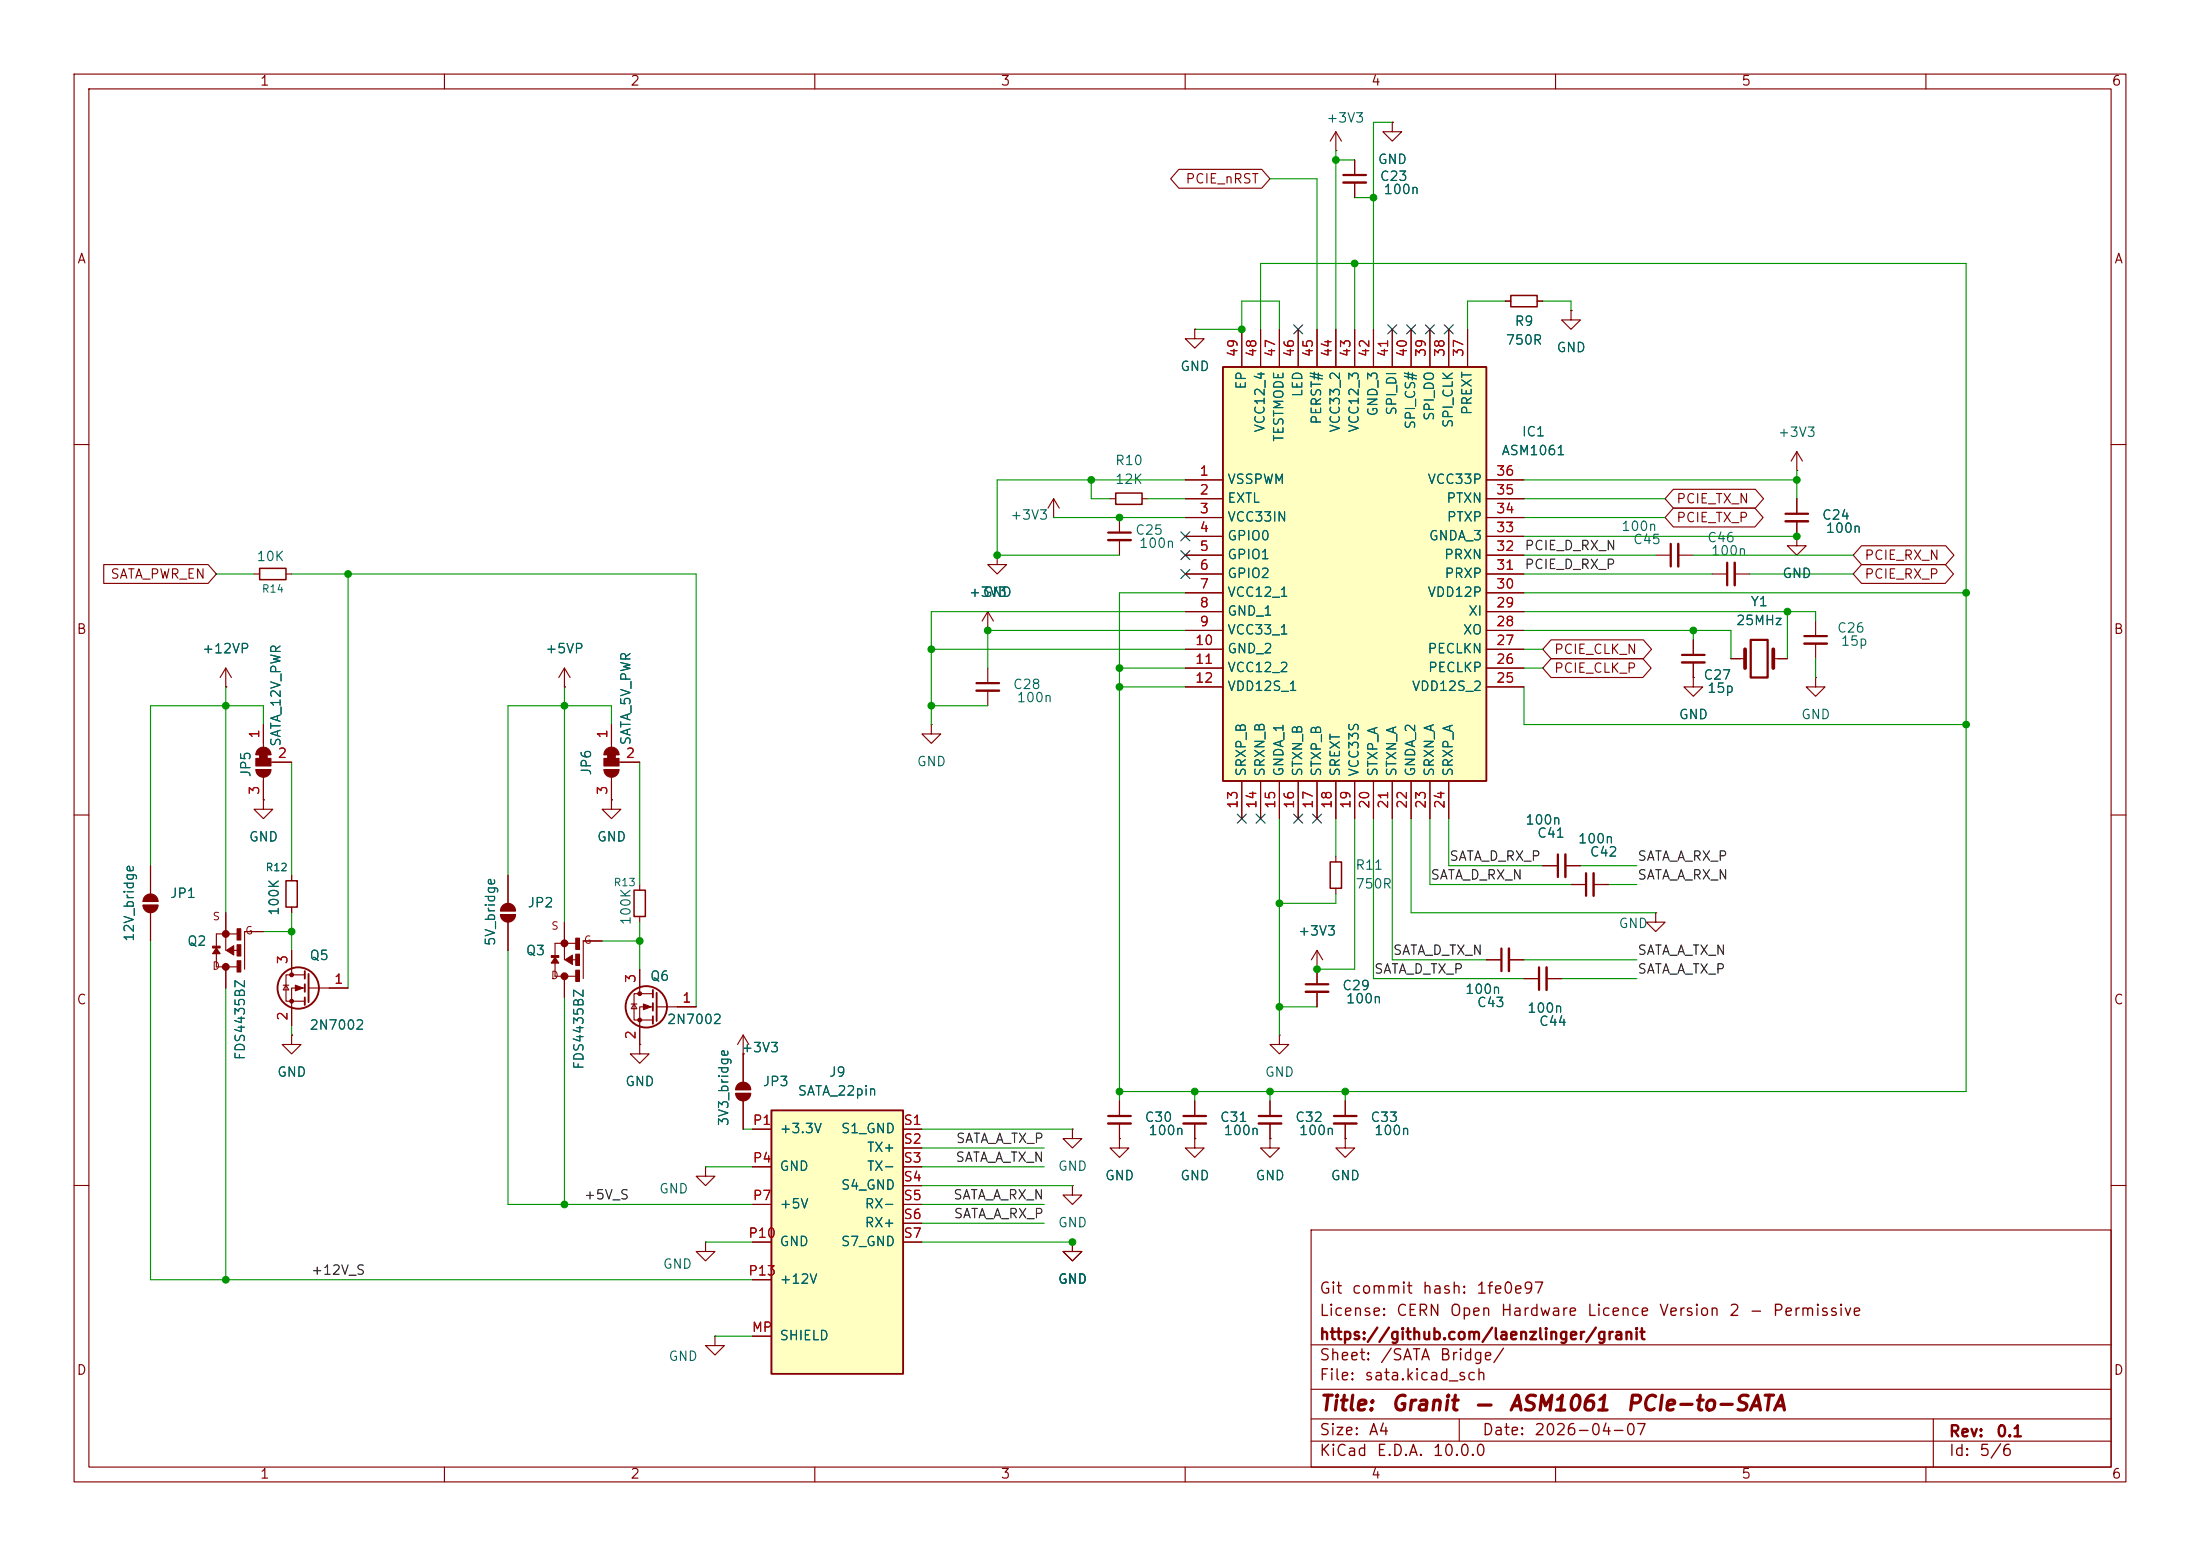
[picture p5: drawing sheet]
<svg xmlns="http://www.w3.org/2000/svg" width="297mm" height="210mm" viewBox="0 0 297 210" stroke-linecap="round" stroke-linejoin="round" font-family="sans-serif">
<g fill="none" stroke="#840000" stroke-width=".15">
<path d="M10 10h277v190h-277zM12 12h273v186h-273zM60 10v2M110 10v2M160 10v2M210 10v2M260 10v2M10 60h2M34.3 77.5h.8M38.6 77.5h.8M242.6 72.4v1.3h1.2l-1.2 1.2-1.3-1.2h1.3M242.6 72.4h.1"/>
<path d="M242.6 67.3v2M242.6 70.4v2M285 60h2M30.5 92.7h.1M30.5 90.2l-.8 1.2M30.5 90.2l.7 1.2M30.5 90.2v2.5M35.6 97.8v3M76.2 92.7h.1M76.2 90.2l-.8 1.2M76.2 90.2l.8 1.2M76.2 90.2v2.5"/>
<path d="M82.5 97.8v3M228.6 91.4v1.3h1.3l-1.3 1.3-1.3-1.3h1.3M228.6 91.4h.1M233.7 88.9h1.9M239.4 88.9h1.9M245.1 91.4v1.3h1.3l-1.3 1.3-1.3-1.3h1.3M245.1 91.4h.1M245.1 83.8v2.1M245.1 86.9v2M10 110h2M20.3 116.8v3.9M34.5 101.9h2.1"/>
<path d="M34.5 103.9h2.1M35.6 108v1.2h1.2l-1.2 1.3-1.3-1.3h1.3M35.6 108h.1M35.6 104.9v3.1M36.6 102.9h2.8M39.4 118.1v.8M68.6 118.1v3.8M81.5 101.9h2.1M81.5 103.9h2.1M82.5 108v1.2h1.3l-1.3 1.3-1.2-1.3h1.2M82.5 108h.1M82.5 104.9v3.1"/>
<path d="M83.6 102.9h2.8M86.4 119.4v.7M285 110h2M19.3 122.2h2M19.3 121.7h2M20.3 123.2v3.8M39.4 122.4v.8M67.6 123.4h2M67.6 122.9h2M68.6 124.5v3.8M86.4 123.7v.8M10 160h2"/>
<path d="M177 166h108v32h-108zM285 160h2M60 198v2M110 198v2M160 198v2M177 194.5h108M177 191.5h108M177 187.5h108M177 181.5h108M197 191.5v3M210 198v2M260 198v2"/>
<path d="M261 191.5v6.5"/>
</g>
<path d="M235.6 87.6v2.6M239.4 87.6v2.6" fill="none" stroke="#840000" stroke-width=".51"/>
<path d="M241 69.3h3.1M236.3 86.4h2.3v5h-2.3zM243.6 85.9h3" fill="none" stroke="#840000" stroke-width=".3"/>
<path d="M241 70.4h3.1M243.6 86.9h3" fill="none" stroke="#840000" stroke-width=".33"/>
<path d="M35.1 76.7h3.5v1.5h-3.5zM38.6 118.9h1.5v3.5h-1.5zM85.6 120.1h1.5v3.6h-1.5z" fill="none" stroke="#840000" stroke-width=".2"/>
<g fill="#840000" stroke="#840000" stroke-width=".15">
<path d="M67.6 123.4h2a1.02 1.02 0 0 1-1 1.1 1.02 1.02 0 0 1-1-1.1z"/>
<path d="M67.9 122.2a1.02 1.02 0 0 1 1.1-.2 1.02 1.02 0 0 1 .6 .9h-2l.1-.4z"/>
<path d="M82 101.9h1.1v.5h-1.1z"/>
<path d="M81.8 101.1a1.02 1.02 0 0 1 1.1-.2 1.02 1.02 0 0 1 .7 1h-2.1l.1-.5z"/>
<path d="M81.5 102.4h2.1v1h-2.1z"/>
<path d="M81.5 103.9h2.1a1.02 1.02 0 0 1-1.1 1 1.02 1.02 0 0 1-1-1z"/>
<path d="M35.1 101.9h1v.5h-1z"/>
<path d="M34.8 101.1a1.02 1.02 0 0 1 1.1-.2 1.02 1.02 0 0 1 .7 1h-2.1l.1-.5z"/>
<path d="M34.5 102.4h2.1v1h-2.1z"/>
<path d="M34.5 103.9h2.1a1.02 1.02 0 0 1-1 1 1.02 1.02 0 0 1-1.1-1z"/>
<path d="M19.3 122.2h2a1.02 1.02 0 0 1-1 1 1.02 1.02 0 0 1-1-1z"/>
<path d="M19.6 121a1.02 1.02 0 0 1 1.1-.3 1.02 1.02 0 0 1 .6 1h-2l.1-.5z"/>
</g>
<path d="M104.1 149.9h17.8v35.5h-17.8z" fill="#ffffc2"/>
<g fill="none" stroke="#840000" stroke-width=".25">
<path d="M41.1 131.1v1M41.1 132.8v1.1M41.1 134.6v1M41.7 131.4v3.9M104.1 149.9h17.8v35.5h-17.8z"/>
<circle cx="40.3" cy="133.3" r="2.79"/>
</g>
<g fill="none" stroke="#840000" stroke-width=".15">
<path d="M161.3 44.5v1.2h1.3l-1.3 1.3-1.3-1.3h1.3M161.3 44.5h.1M203.2 40.6h.8M207.5 40.6h.8M212.1 41.9v1.3h1.3l-1.3 1.3-1.3-1.3h1.3M212.1 41.9h.1M149.9 67.3h.7M151.1 69.9v2M151.1 72.9v2M154.2 67.3h.7M125.7 97.8v1.3h1.3l-1.3 1.2-1.2-1.2h1.2M125.7 97.8h.1"/>
<path d="M38.2 133h.8M38.6 133l.4 .6h-.8zM39.4 139.7v1.3h1.2l-1.2 1.2-1.3-1.2h1.3M39.4 139.7h.1M39.4 128.3v3.3M41.1 131.6h-2.5v3.5h2.5M41.1 133.4h-1.7v5M41.7 133.4h5.3M100.3 139.7v6.4M100.3 139.7l-.7 1.3M100.3 139.7l.8 1.3M172.7 139.7v1.3h1.3l-1.3 1.2-1.3-1.2h1.3"/>
<path d="M172.7 139.7h.1M223.5 123.2v1.3h1.3l-1.3 1.2-1.3-1.2h1.3M223.5 123.2h.1M99.3 147.6h2M99.3 147.1h2M100.3 142.2h.1M100.3 148.6v3.8M101.6 152.4h2.5M101.6 157.5h2.5M121.9 152.4h2.6M121.9 157.5h2.6M121.9 154.9h2.6"/>
<path d="M101.6 162.6h2.5M101.6 167.6h2.5M101.6 172.7h2.5M121.9 162.6h2.6M121.9 167.6h2.6M121.9 160h2.6M121.9 165.1h2.6M144.8 167.6v1.3h1.2l-1.2 1.3-1.3-1.3h1.3M144.8 167.6h.1M144.8 160v1.3h1.2l-1.2 1.3-1.3-1.3h1.3M144.8 160h.1M96.5 180.3v1.3h1.3l-1.3 1.3-1.3-1.3h1.3"/>
<path d="M96.5 180.3h.1M101.6 180.3h2.5"/>
</g>
<g fill="#840000" stroke="#840000" stroke-width=".15">
<path d="M99.3 147.6h2a1.02 1.02 0 0 1-1 1 1.02 1.02 0 0 1-1-1z"/>
<path d="M99.6 146.4a1.02 1.02 0 0 1 1.1-.3 1.02 1.02 0 0 1 .6 1h-2l.1-.5z"/>
<path d="M39.9 133l1 .4-1 .3z"/>
<circle cx="39.4" cy="131.6" r=".25"/>
<circle cx="39.4" cy="135.1" r=".25"/>
</g>
<path d="M204 39.9h3.5v1.5h-3.5zM150.6 66.5h3.6v1.6h-3.6z" fill="none" stroke="#840000" stroke-width=".2"/>
<path d="M149.6 71.9h3.1" fill="none" stroke="#840000" stroke-width=".3"/>
<path d="M149.6 72.9h3.1" fill="none" stroke="#840000" stroke-width=".33"/>
<path d="M165.1 49.5h35.6v55.9h-35.6z" fill="#ffffc2"/>
<g fill="none" stroke="#840000" stroke-width=".25">
<path d="M165.1 49.5h35.6v55.9h-35.6zM88.1 133.6v1M88.1 135.4v1M88.1 137.2v1M88.6 134v3.8"/>
<circle cx="87.2" cy="135.9" r="2.79"/>
</g>
<g fill="none" stroke="#840000" stroke-width=".15">
<path d="M180.3 17.8v2.5M180.3 17.8l-.7 1.3M180.3 17.8l.8 1.3M188 16.5v1.3h1.2l-1.2 1.3-1.3-1.3h1.3M188 16.5h.1M159.1 22.9h11.2l1.1 1.2-1.1 1.3h-11.2l-1.1-1.3zM180.3 20.3h.1M182.9 21.6v2M182.9 24.6v2.1M161.3 44.5h.1M167.6 44.5v5M170.2 44.5v5"/>
<path d="M172.7 44.5v5M175.3 44.5v5M177.8 44.5v5M180.3 44.5v5M182.9 44.5v5M185.4 44.5v5M188 44.5v5M190.5 44.5v5M193 44.5v5M195.6 44.5v5M198.1 44.5v5M203.2 40.6h.8"/>
<path d="M207.5 40.6h.8M212.1 41.9h.1M14 76.2h14.1l1.1 1.3-1.1 1.2h-14.1zM134.6 74.9v1.3h1.3l-1.3 1.3-1.3-1.3h1.3M134.6 74.9h.1M142.2 69.9h.1M142.2 67.3l-.7 1.3M142.2 67.3l.8 1.3M142.2 67.3v2.6M160 64.8h5.1M160 67.3h5.1M160 69.9h5.1"/>
<path d="M160 72.4h5.1M160 74.9h5.1M160 77.5h5.1M200.7 64.8h5M200.7 67.3h5M200.7 69.9h5M200.7 72.4h5M200.7 74.9h5M200.7 77.5h5M223.5 74.9h2.1M225.9 68.6h11l1.1 1.3-1.1 1.2h-11l-1.1-1.2zM225.9 66h11.1l1.1 1.3-1.1 1.3h-11.1l-1.1-1.3z"/>
<path d="M226.6 74.9h2M231.1 77.5h2.1M234.2 77.5h2M242.6 63.5h.1M242.6 72.4h.1M242.6 61l-.8 1.2M242.6 61l.7 1.2M242.6 61v2.5M242.6 67.3v2M242.6 70.4v2M251.3 73.7h11.4l1.1 1.2-1.1 1.3h-11.4l-1.1-1.3zM251.3 76.2h11.3l1.1 1.3-1.1 1.2h-11.3l-1.1-1.2z"/>
<path d="M30.5 92.7h.1M35.6 97.8v2.5M76.2 92.7h.1M82.5 97.8v2.5M133.3 85.1h.1M133.3 82.6v2.5M133.3 90.2v2M133.3 93.2v2.1M133.3 82.6l-.7 1.2M133.3 82.6l.8 1.2M160 80h5.1M160 82.6h5.1"/>
<path d="M160 85.1h5.1M160 87.6h5.1M160 90.2h5.1M160 92.7h5.1M200.7 80h5M200.7 82.6h5M200.7 85.1h5M200.7 87.6h5M200.7 90.2h5M200.7 92.7h5M209.4 86.4h12.5l1.1 1.2-1.1 1.3h-12.5l-1.1-1.3zM209.4 88.9h12.4l1.1 1.3-1.1 1.2h-12.4l-1.1-1.2z"/>
<path d="M228.6 91.4h.1M228.6 86.4v2M228.6 89.4v2M233.7 88.9h1.2M240 88.9h1.3M20.3 116.8v3.9M35.6 108h.1M35.6 105.4v2.6M36.8 102.9h2.6M39.4 118.1v.8M68.6 118.1v3.8M82.5 108h.1"/>
<path d="M82.5 105.4v2.6M83.8 102.9h2.6M167.6 105.4v5.1M170.2 105.4v5.1M172.7 105.4v5.1M175.3 105.4v5.1M177.8 105.4v5.1M180.3 105.4v5.1M180.3 115.6v.7M180.3 119.9v.8M182.9 105.4v5.1M185.4 105.4v5.1"/>
<path d="M188 105.4v5.1M190.5 105.4v5.1M193 105.4v5.1M195.6 105.4v5.1M208.3 116.8h2M211.3 116.8h2.1M212.1 119.4h2M215.1 119.4h2.1M20.3 123.2v3.8M30.5 123.2v5.1M30.5 130.5v2.9M31.6 128.3h.8"/>
<path d="M32.4 126h-3.2v4.5h2.9M35.6 125.7h-2.6v5.1M39.4 139.7h.1M39.4 122.4v.8M39.4 128.3v2.5M39.4 135.9v2.5M44.4 133.4h2.6M68.6 124.5v3.8M76.2 124.5v5M76.2 131.8v2.8M77.3 129.5h.8M78.1 127.3h-3.2v4.5h2.9"/>
<path d="M81.3 127h-2.6v5.1M85.2 135.5h.8M85.6 135.5l.4 .6h-.8zM86.4 130.8v3.3M88.1 134.1h-2.5v3.6h2.5M88.1 135.9h-1.7v5.1M88.6 135.9h5.4M177.8 130.8h.1M177.8 128.3v4.5M177.8 133.9v2M177.8 128.3l-.8 1.2M177.8 128.3l.8 1.2"/>
<path d="M200.7 129.5h2M203.7 129.5h2M205.7 132.1h2.1M208.8 132.1h2M86.4 141v1.2h1.2l-1.2 1.3-1.3-1.3h1.3M86.4 141h.1M95.2 157.5v1.3h1.3l-1.3 1.2-1.2-1.2h1.2M95.2 157.5h.1M100.3 142.2h.1M100.3 142.2v3.9M100.3 148.6v3.8M101.6 152.4h2.5"/>
<path d="M101.6 157.5h2.5M121.9 152.4h2.6M121.9 157.5h2.6M121.9 154.9h2.6M144.8 152.4v1.3h1.2l-1.2 1.2-1.3-1.2h1.3M144.8 152.4h.1M151.1 153.7v1.2h1.3l-1.3 1.3-1.2-1.3h1.2M151.1 153.7h.1M151.1 148.6v2M151.1 151.6v2.1M161.3 153.7v1.2h1.3l-1.3 1.3-1.3-1.3h1.3M161.3 153.7h.1"/>
<path d="M161.3 148.6v2M161.3 151.6v2.1M171.4 153.7v1.2h1.3l-1.3 1.3-1.2-1.3h1.2M171.4 153.7h.1M171.4 148.6v2M171.4 151.6v2.1M181.6 153.7v1.2h1.3l-1.3 1.3-1.3-1.3h1.3M181.6 153.7h.1M181.6 148.6v2M181.6 151.6v2.1M95.2 167.6v1.3h1.3l-1.3 1.3-1.2-1.3h1.2M95.2 167.6h.1"/>
<path d="M101.6 162.6h2.5M101.6 167.6h2.5M101.6 172.7h2.5M121.9 162.6h2.6M121.9 167.6h2.6M121.9 160h2.6M121.9 165.1h2.6M144.8 167.6h.1M101.6 180.3h2.5"/>
</g>
<g fill="none" stroke="#840000" stroke-width=".3">
<path d="M181.4 23.6h3M225.6 73.4v3.1M233.2 75.9v3.1M131.8 92.2h3.1M227.1 88.4h3M210.3 115.3v3.1M214.1 117.9v3M176.3 132.8h3M202.7 128v3.1M207.8 130.6v3M149.6 150.6h3.1M159.8 150.6h3"/>
<path d="M169.9 150.6h3.1M180.1 150.6h3"/>
</g>
<g fill="none" stroke="#840000" stroke-width=".33">
<path d="M181.4 24.6h3M226.6 73.4v3.1M234.2 75.9v3.1M131.8 93.2h3.1M227.1 89.4h3M211.3 115.3v3.1M215.1 117.9v3M176.3 133.9h3M203.7 128v3.1M208.8 130.6v3M149.6 151.6h3.1M159.8 151.6h3"/>
<path d="M169.9 151.6h3.1M180.1 151.6h3"/>
</g>
<path d="M179.6 116.3h1.5v3.6h-1.5z" fill="none" stroke="#840000" stroke-width=".2"/>
<g fill="#840000" stroke="#840000" stroke-width=".14">
<path d="M32 127.5h.5v1.5h-.5z"/>
<path d="M32 125.3h.5v1.6h-.5z"/>
<path d="M32 129.7h.5v1.5h-.5z"/>
<path d="M30.5 128.3l1.1-.7v1.3z"/>
<path d="M28.7 127.7h1v.3h-1z"/>
<path d="M77.7 128.8h.5v1.5h-.5z"/>
<path d="M77.7 126.6h.5v1.5h-.5z"/>
<path d="M77.7 130.9h.5v1.6h-.5z"/>
<path d="M76.3 129.5l1-.6v1.3z"/>
<path d="M74.4 129h1v.2h-1z"/>
</g>
<g fill="#840000" stroke="#840000" stroke-width=".41">
<circle cx="30.5" cy="130.5" r=".33"/>
<circle cx="30.5" cy="126" r=".33"/>
<circle cx="76.2" cy="131.8" r=".33"/>
<circle cx="76.2" cy="127.3" r=".33"/>
</g>
<g fill="#840000" stroke="#840000" stroke-width=".15">
<path d="M29.2 128l.5 .7h-1z"/>
<path d="M74.9 129.2l.5 .8h-1z"/>
<path d="M86.9 135.5l1 .4-1 .4z"/>
<circle cx="86.4" cy="134.1" r=".25"/>
<circle cx="86.4" cy="137.7" r=".25"/>
</g>
<g fill="none" stroke="#009600" stroke-width=".15">
<path d="M188 16.5h-2.6v28M171.4 24.1h6.4v20.4M180.3 21.6h2.6M180.3 20.3v24.2M182.9 26.7h2.5M182.9 35.6v8.9M161.3 44.5h6.3v-3.9h5.1v3.9M170.2 44.5v-8.9h95.2v111.7h-114.3M203.2 40.6h-5.1v3.9M208.3 40.6h3.8v1.3M29.2 77.5h5.1M39.4 77.5h54.6v58.4"/>
<path d="M47 77.5v55.9M142.2 69.9h17.8M147.3 64.8v2.5h2.6M154.9 67.3h5.1M160 64.8h-25.4v10.1h16.5M205.7 69.9h19.1M205.7 64.8h36.9M205.7 67.3h19.1M205.7 77.5h25.4M205.7 74.9h17.8M205.7 72.4h36.9M228.6 74.9h21.6"/>
<path d="M236.2 77.5h14M242.6 63.5v3.8M30.5 92.7v30.5M35.6 97.8v-2.5h-15.3v21.5M76.2 92.7v31.8M82.5 97.8v-2.5h-13.9v22.8M125.7 87.6h34.3M125.7 95.3h7.6M151.1 90.2h8.9M151.1 92.7h8.9M160 82.6h-34.3v15.2M160 85.1h-26.7v5.1"/>
<path d="M160 80h-8.9v68.6M205.7 82.6h39.4v1.2M205.7 87.6h2.6M205.7 85.1h28v3.8M205.7 80h59.7M205.7 92.7v5.1h59.7M205.7 90.2h2.6M228.6 85.1v1.3M241.3 82.6v6.3M245.1 88.9v2.5M39.4 102.9v15.2M86.4 102.9v16.5"/>
<path d="M172.7 110.5v29.2M180.3 110.5v5.1M182.9 110.5v20.3h-5.1M185.4 110.5v21.6h20.3M188 110.5v19h12.7M190.5 110.5v12.7h33M193 110.5v8.9h19.1M195.6 110.5v6.3h12.7M213.4 116.8h7.6M217.2 119.4h3.8M20.3 127v45.7h81.3M30.5 133.4v39.3"/>
<path d="M35.6 125.7h3.8M39.4 123.2v5.1M39.4 138.4v1.3M68.6 128.3v34.3h33M76.2 134.6v28M81.3 127h5.1M86.4 124.5v6.3M172.7 135.9h5.1M180.3 120.7v1.2h-7.6M205.7 129.5h15.3M210.8 132.1h10.2M95.2 157.5h6.4"/>
<path d="M100.3 152.4h1.3M124.5 152.4h20.3M124.5 157.5h16.5M124.5 154.9h16.5M161.3 147.3v1.3M171.4 147.3v1.3M181.6 147.3v1.3M95.2 167.6h6.4M124.5 160h20.3M124.5 162.6h16.5M124.5 167.6h20.3M124.5 165.1h16.5"/>
<path d="M96.5 180.3h5.1"/>
</g>
<g fill="none" stroke="#000084" stroke-width=".15">
<path d="M174.7 43.8l1.2 1.3M175.9 43.8l-1.2 1.3M187.4 43.8l1.2 1.3M188.6 43.8l-1.2 1.3M189.9 43.8l1.2 1.3M191.1 43.8l-1.2 1.3M192.4 43.8l1.2 1.3M193.6 43.8l-1.2 1.3M195 43.8l1.2 1.3M196.2 43.8l-1.2 1.3M159.4 74.3l1.2 1.2M159.4 71.8l1.2 1.2"/>
<path d="M159.4 76.9l1.2 1.2M160.6 74.3l-1.2 1.2M160.6 71.8l-1.2 1.2M160.6 76.9l-1.2 1.2M167 109.9l1.2 1.2M168.2 109.9l-1.2 1.2M169.6 109.9l1.2 1.2M170.8 109.9l-1.2 1.2M174.7 109.9l1.2 1.2M175.9 109.9l-1.2 1.2M177.2 109.9l1.2 1.2M178.4 109.9l-1.2 1.2"/>
</g>
<g fill="#009600" stroke="#009600" stroke-width=".14">
<circle cx="125.7" cy="87.6" r=".46"/>
<circle cx="177.8" cy="130.8" r=".46"/>
<circle cx="172.7" cy="121.9" r=".46"/>
<circle cx="147.3" cy="64.8" r=".46"/>
<circle cx="134.6" cy="74.9" r=".46"/>
<circle cx="151.1" cy="69.9" r=".46"/>
<circle cx="133.3" cy="85.1" r=".46"/>
<circle cx="181.6" cy="147.3" r=".46"/>
<circle cx="171.4" cy="147.3" r=".46"/>
<circle cx="151.1" cy="147.3" r=".46"/>
<circle cx="30.5" cy="172.7" r=".46"/>
<circle cx="76.2" cy="95.3" r=".46"/>
<circle cx="76.2" cy="162.6" r=".46"/>
<circle cx="39.4" cy="125.7" r=".46"/>
<circle cx="151.1" cy="92.7" r=".46"/>
<circle cx="125.7" cy="95.3" r=".46"/>
<circle cx="86.4" cy="127" r=".46"/>
<circle cx="161.3" cy="147.3" r=".46"/>
<circle cx="144.8" cy="167.6" r=".46"/>
<circle cx="47" cy="77.5" r=".46"/>
<circle cx="30.5" cy="95.3" r=".46"/>
<circle cx="242.6" cy="72.4" r=".46"/>
<circle cx="242.6" cy="64.8" r=".46"/>
<circle cx="172.7" cy="135.9" r=".46"/>
<circle cx="241.3" cy="82.6" r=".46"/>
<circle cx="265.4" cy="97.8" r=".46"/>
<circle cx="265.4" cy="80" r=".46"/>
<circle cx="185.4" cy="26.7" r=".46"/>
<circle cx="182.9" cy="35.6" r=".46"/>
<circle cx="180.3" cy="21.6" r=".46"/>
<circle cx="167.6" cy="44.5" r=".46"/>
<circle cx="151.1" cy="90.2" r=".46"/>
<circle cx="228.6" cy="85.1" r=".46"/>
</g>
<g font-size="2" fill="#840000">
<text x="178" y="190.9">Title:</text>
<text x="187.7" y="190.9">Granit</text>
<text x="198.9" y="190.9">—</text>
<text x="203.5" y="190.9">ASM1061</text>
<text x="219.4" y="190.9">PCIe-to-SATA</text>
</g>
<g font-size="1.5" fill="#840000">
<text x="178" y="178">License:</text>
<text x="178" y="175">Git</text>
<text x="182.4" y="175">commit</text>
<text x="188.4" y="178">CERN</text>
<text x="191.9" y="175">hash:</text>
<text x="195.6" y="178">Open</text>
<text x="199.2" y="175">1fe0e97</text>
<text x="202.5" y="178">Hardware</text>
<text x="214.1" y="178">Licence</text>
<text x="223.9" y="178">Version</text>
<text x="233.3" y="178">2</text>
<text x="236" y="178">-</text>
<text x="239.2" y="178">Permissive</text>
<text x="178" y="184">Sheet:</text>
<text x="178" y="181.2">https://github.com/laenzlinger/granit</text>
<text x="186.2" y="184">/SATA</text>
<text x="194.2" y="184">Bridge/</text>
<text x="178" y="186.7">File:</text>
<text x="184.1" y="186.7">sata.kicad_sch</text>
<text x="178" y="196.9">KiCad</text>
<text x="178" y="194.1">Size:</text>
<text x="184.7" y="194.1">A4</text>
<text x="185.7" y="196.9">E.D.A.</text>
<text x="193.3" y="196.9">10.0.0</text>
<text x="200" y="194.1">Date:</text>
<text x="207" y="194.1">2026-04-07</text>
<text x="263" y="194.3">Rev:</text>
<text x="263" y="196.9">Id:</text>
<text x="267.1" y="196.9">5/6</text>
<text x="269.4" y="194.3">0.1</text>
</g>
<g font-size="1.3" fill="#840000">
<text x="35" y="11.9">1</text>
<text x="85" y="11.9">2</text>
<text x="135" y="11.9">3</text>
<text x="185" y="11.9">4</text>
<text x="235" y="11.9">5</text>
<text x="285" y="11.9">6</text>
<text x="160" y="25.1">PCIE_nRST</text>
<text x="10.3" y="35.9">A</text>
<text x="285.3" y="35.9">A</text>
<text x="226.2" y="70.8">PCIE_TX_P</text>
<text x="226.2" y="68.3">PCIE_TX_N</text>
<text x="251.6" y="75.9">PCIE_RX_N</text>
<text x="14.8" y="78.4">SATA_PWR_EN</text>
<text x="251.6" y="78.4">PCIE_RX_P</text>
<text x="10.3" y="85.9">B</text>
<text x="209.7" y="88.6">PCIE_CLK_N</text>
<text x="285.3" y="85.9">B</text>
<text x="209.7" y="91.1">PCIE_CLK_P</text>
<text x="10.3" y="135.9">C</text>
<text x="285.3" y="135.9">C</text>
<text x="10.3" y="185.9">D</text>
<text x="285.3" y="185.9">D</text>
<text x="35" y="199.9">1</text>
<text x="85" y="199.9">2</text>
<text x="135" y="199.9">3</text>
<text x="185" y="199.9">4</text>
<text x="235" y="199.9">5</text>
<text x="285" y="199.9">6</text>
</g>
<g font-size="1.3" fill="#006464">
<text x="179" y="16.9">+3V3</text>
<text x="185.9" y="22.5">GND</text>
<text x="186.2" y="24.7">C23</text>
<text x="186.7" y="26.5">100n</text>
<text x="203.2" y="46.8">750R</text>
<text x="204.4" y="44.3">R9</text>
<text x="210.1" y="47.9">GND</text>
<text x="159.3" y="50.4">GND</text>
<text x="168.5" y="52.7" transform="rotate(-90 168.5 52.7)">EP</text>
<text x="176.1" y="53.7" transform="rotate(-90 176.1 53.7)">LED</text>
<text x="171" y="58.5" transform="rotate(-90 171 58.5)">VCC12_4</text>
<text x="173.6" y="59.7" transform="rotate(-90 173.6 59.7)">TESTMODE</text>
<text x="178.7" y="57.4" transform="rotate(-90 178.7 57.4)">PERST#</text>
<text x="181.2" y="58.5" transform="rotate(-90 181.2 58.5)">VCC33_2</text>
<text x="183.7" y="58.5" transform="rotate(-90 183.7 58.5)">VCC12_3</text>
<text x="186.3" y="56.3" transform="rotate(-90 186.3 56.3)">GND_3</text>
<text x="188.8" y="56.2" transform="rotate(-90 188.8 56.2)">SPI_DI</text>
<text x="191.4" y="58" transform="rotate(-90 191.4 58)">SPI_CS#</text>
<text x="193.9" y="56.9" transform="rotate(-90 193.9 56.9)">SPI_DO</text>
<text x="196.4" y="57.9" transform="rotate(-90 196.4 57.9)">SPI_CLK</text>
<text x="199" y="56.1" transform="rotate(-90 199 56.1)">PREXT</text>
<text x="205.4" y="59.2">IC1</text>
<text x="239.9" y="59.3">+3V3</text>
<text x="150.5" y="63.1">R10</text>
<text x="150.5" y="65.6">12K</text>
<text x="165.6" y="65.6">VSSPWM</text>
<text x="192.6" y="65.6">VCC33P</text>
<text x="202.6" y="61.8">ASM1061</text>
<text x="136.3" y="70.5">+3V3</text>
<text x="165.6" y="68.2">EXTL</text>
<text x="165.6" y="70.7">VCC33IN</text>
<text x="195.2" y="68.2">PTXN</text>
<text x="195.2" y="70.7">PTXP</text>
<text x="218.8" y="72">100n</text>
<text x="245.9" y="70.5">C24</text>
<text x="34.6" y="76">10K</text>
<text x="153.2" y="72.5">C25</text>
<text x="153.7" y="74.3">100n</text>
<text x="165.6" y="73.3">GPIO0</text>
<text x="165.6" y="75.8">GPIO1</text>
<text x="192.8" y="73.3">GNDA_3</text>
<text x="194.9" y="75.8">PRXN</text>
<text x="220.4" y="73.8">C45</text>
<text x="230.4" y="73.5">C46</text>
<text x="230.9" y="75.3">100n</text>
<text x="246.4" y="72.2">100n</text>
<text x="130.7" y="80.9">+3V3</text>
<text x="132.6" y="80.9">GND</text>
<text x="165.6" y="78.3">GPIO2</text>
<text x="165.6" y="80.9">VCC12_1</text>
<text x="165.6" y="83.4">GND_1</text>
<text x="192.6" y="80.9">VDD12P</text>
<text x="194.9" y="78.3">PRXP</text>
<text x="198.1" y="83.4">XI</text>
<text x="236.2" y="82.1">Y1</text>
<text x="240.5" y="78.3">GND</text>
<text x="27.2" y="88.5">+12VP</text>
<text x="73.5" y="88.5">+5VP</text>
<text x="165.6" y="86">VCC33_1</text>
<text x="165.6" y="88.5">GND_2</text>
<text x="192.6" y="88.5">PECLKN</text>
<text x="197.4" y="86">XO</text>
<text x="234.3" y="84.7">25MHz</text>
<text x="247.9" y="85.7">C26</text>
<text x="248.4" y="87.5">15p</text>
<text x="136.7" y="93.3">C28</text>
<text x="137.2" y="95.1">100n</text>
<text x="165.6" y="91">VCC12_2</text>
<text x="165.6" y="93.6">VDD12S_1</text>
<text x="190.5" y="93.6">VDD12S_2</text>
<text x="192.7" y="91">PECLKP</text>
<text x="229.9" y="92">C27</text>
<text x="230.4" y="93.8">15p</text>
<text x="38.2" y="100.9" transform="rotate(-90 38.2 100.9)">SATA_12V_PWR</text>
<text x="85.4" y="100.7" transform="rotate(-90 85.4 100.7)">SATA_5V_PWR</text>
<text x="226.6" y="97.4">GND</text>
<text x="243.1" y="97.4">GND</text>
<text x="34.1" y="105" transform="rotate(-90 34.1 105)">JP5</text>
<text x="80.1" y="104.8" transform="rotate(-90 80.1 104.8)">JP6</text>
<text x="123.7" y="103.7">GND</text>
<text x="168.5" y="104.9" transform="rotate(-90 168.5 104.9)">SRXP_B</text>
<text x="171" y="104.9" transform="rotate(-90 171 104.9)">SRXN_B</text>
<text x="173.6" y="104.9" transform="rotate(-90 173.6 104.9)">GNDA_1</text>
<text x="176.1" y="104.9" transform="rotate(-90 176.1 104.9)">STXN_B</text>
<text x="178.7" y="104.9" transform="rotate(-90 178.7 104.9)">STXP_B</text>
<text x="181.2" y="104.9" transform="rotate(-90 181.2 104.9)">SREXT</text>
<text x="183.7" y="104.9" transform="rotate(-90 183.7 104.9)">VCC33S</text>
<text x="186.3" y="104.9" transform="rotate(-90 186.3 104.9)">STXP_A</text>
<text x="188.8" y="104.9" transform="rotate(-90 188.8 104.9)">STXN_A</text>
<text x="191.4" y="104.9" transform="rotate(-90 191.4 104.9)">GNDA_2</text>
<text x="193.9" y="104.9" transform="rotate(-90 193.9 104.9)">SRXN_A</text>
<text x="196.4" y="104.9" transform="rotate(-90 196.4 104.9)">SRXP_A</text>
<text x="33.5" y="113.9">GND</text>
<text x="80.5" y="113.9">GND</text>
<text x="205.8" y="111.6">100n</text>
<text x="207.4" y="113.4">C41</text>
<text x="182.9" y="117.7">R11</text>
<text x="212.9" y="114.1">100n</text>
<text x="214.5" y="115.9">C42</text>
<text x="22.9" y="121.5">JP1</text>
<text x="37.9" y="123.7" transform="rotate(-90 37.9 123.7)">100K</text>
<text x="71.1" y="122.8">JP2</text>
<text x="85.4" y="125" transform="rotate(-90 85.4 125)">100K</text>
<text x="182.9" y="120.2">750R</text>
<text x="218.4" y="125.6">GND</text>
<text x="18.4" y="127.2" transform="rotate(-90 18.4 127.2)">12V_bridge</text>
<text x="25.2" y="128">Q2</text>
<text x="41.7" y="129.9">Q5</text>
<text x="67.2" y="127.8" transform="rotate(-90 67.2 127.8)">5V_bridge</text>
<text x="70.9" y="129.2">Q3</text>
<text x="175.2" y="126.6">+3V3</text>
<text x="87.7" y="132.7">Q6</text>
<text x="181.1" y="134">C29</text>
<text x="181.6" y="135.7">100n</text>
<text x="197.7" y="134.5">100n</text>
<text x="199.3" y="136.2">C43</text>
<text x="206.1" y="137">100n</text>
<text x="33.4" y="143.2" transform="rotate(-90 33.4 143.2)">FDS4435BZ</text>
<text x="41.7" y="139.3">2N7002</text>
<text x="89.9" y="138.5">2N7002</text>
<text x="100" y="142.3">+3V3</text>
<text x="207.7" y="138.8">C44</text>
<text x="37.3" y="145.6">GND</text>
<text x="79.1" y="144.4" transform="rotate(-90 79.1 144.4)">FDS4435BZ</text>
<text x="84.3" y="146.9">GND</text>
<text x="102.9" y="146.9">JP3</text>
<text x="107.6" y="148.2">SATA_22pin</text>
<text x="111.8" y="145.6">J9</text>
<text x="170.7" y="145.6">GND</text>
<text x="98.7" y="152.1" transform="rotate(-90 98.7 152.1)">3V3_bridge</text>
<text x="105.2" y="153.3">+3.3V</text>
<text x="113.4" y="153.3">S1_GND</text>
<text x="117" y="155.8">TX+</text>
<text x="154.4" y="151.7">C30</text>
<text x="154.9" y="153.5">100n</text>
<text x="164.6" y="151.7">C31</text>
<text x="165.1" y="153.5">100n</text>
<text x="174.8" y="151.7">C32</text>
<text x="175.3" y="153.5">100n</text>
<text x="184.9" y="151.7">C33</text>
<text x="185.4" y="153.5">100n</text>
<text x="88.9" y="161.4">GND</text>
<text x="105.2" y="158.3">GND</text>
<text x="113.4" y="160.9">S4_GND</text>
<text x="117" y="158.3">TX-</text>
<text x="142.7" y="158.3">GND</text>
<text x="149.1" y="159.6">GND</text>
<text x="159.3" y="159.6">GND</text>
<text x="169.4" y="159.6">GND</text>
<text x="179.6" y="159.6">GND</text>
<text x="105.2" y="163.4">+5V</text>
<text x="116.6" y="163.4">RX-</text>
<text x="116.6" y="166">RX+</text>
<text x="142.7" y="166">GND</text>
<text x="89.4" y="171.6">GND</text>
<text x="105.2" y="168.5">GND</text>
<text x="105.2" y="173.6">+12V</text>
<text x="113.4" y="168.5">S7_GND</text>
<text x="142.7" y="173.6">GND</text>
<text x="90.2" y="184">GND</text>
<text x="105.2" y="181.2">SHIELD</text>
</g>
<g font-size="1.3" fill="#a90000">
<text x="167.4" y="48.3" transform="rotate(-90 167.4 48.3)">49</text>
<text x="169.9" y="48.3" transform="rotate(-90 169.9 48.3)">48</text>
<text x="172.5" y="48.3" transform="rotate(-90 172.5 48.3)">47</text>
<text x="175" y="48.3" transform="rotate(-90 175 48.3)">46</text>
<text x="177.5" y="48.3" transform="rotate(-90 177.5 48.3)">45</text>
<text x="180.1" y="48.3" transform="rotate(-90 180.1 48.3)">44</text>
<text x="182.6" y="48.3" transform="rotate(-90 182.6 48.3)">43</text>
<text x="185.2" y="48.3" transform="rotate(-90 185.2 48.3)">42</text>
<text x="187.7" y="48.3" transform="rotate(-90 187.7 48.3)">41</text>
<text x="190.2" y="48.3" transform="rotate(-90 190.2 48.3)">40</text>
<text x="192.8" y="48.3" transform="rotate(-90 192.8 48.3)">39</text>
<text x="195.3" y="48.3" transform="rotate(-90 195.3 48.3)">38</text>
<text x="197.9" y="48.3" transform="rotate(-90 197.9 48.3)">37</text>
<text x="161.9" y="64.5">1</text>
<text x="201.9" y="64.5">36</text>
<text x="161.9" y="67.1">2</text>
<text x="161.9" y="69.6">3</text>
<text x="201.9" y="69.6">34</text>
<text x="201.9" y="67.1">35</text>
<text x="161.9" y="72.1">4</text>
<text x="161.9" y="74.7">5</text>
<text x="161.9" y="77.2">6</text>
<text x="201.9" y="77.2">31</text>
<text x="201.9" y="74.7">32</text>
<text x="201.9" y="72.1">33</text>
<text x="161.9" y="79.8">7</text>
<text x="161.9" y="82.3">8</text>
<text x="201.9" y="82.3">29</text>
<text x="201.9" y="79.8">30</text>
<text x="161.2" y="87.4">10</text>
<text x="161.2" y="89.9">11</text>
<text x="161.9" y="84.8">9</text>
<text x="201.9" y="89.9">26</text>
<text x="201.9" y="87.4">27</text>
<text x="201.9" y="84.8">28</text>
<text x="161.2" y="92.5">12</text>
<text x="201.9" y="92.5">25</text>
<text x="35.3" y="99.8" transform="rotate(-90 35.3 99.8)">1</text>
<text x="82.3" y="99.8" transform="rotate(-90 82.3 99.8)">1</text>
<text x="35.3" y="107.4" transform="rotate(-90 35.3 107.4)">3</text>
<text x="37.4" y="102.6">2</text>
<text x="82.3" y="107.4" transform="rotate(-90 82.3 107.4)">3</text>
<text x="84.4" y="102.6">2</text>
<text x="167.4" y="109.3" transform="rotate(-90 167.4 109.3)">13</text>
<text x="169.9" y="109.3" transform="rotate(-90 169.9 109.3)">14</text>
<text x="172.5" y="109.3" transform="rotate(-90 172.5 109.3)">15</text>
<text x="175" y="109.3" transform="rotate(-90 175 109.3)">16</text>
<text x="177.5" y="109.3" transform="rotate(-90 177.5 109.3)">17</text>
<text x="180.1" y="109.3" transform="rotate(-90 180.1 109.3)">18</text>
<text x="182.6" y="109.3" transform="rotate(-90 182.6 109.3)">19</text>
<text x="185.2" y="109.3" transform="rotate(-90 185.2 109.3)">20</text>
<text x="187.7" y="109.3" transform="rotate(-90 187.7 109.3)">21</text>
<text x="190.2" y="109.3" transform="rotate(-90 190.2 109.3)">22</text>
<text x="192.8" y="109.3" transform="rotate(-90 192.8 109.3)">23</text>
<text x="195.3" y="109.3" transform="rotate(-90 195.3 109.3)">24</text>
<text x="39.1" y="130.2" transform="rotate(-90 39.1 130.2)">3</text>
<text x="39.1" y="137.9" transform="rotate(-90 39.1 137.9)">2</text>
<text x="45" y="133.1">1</text>
<text x="86.1" y="132.8" transform="rotate(-90 86.1 132.8)">3</text>
<text x="92" y="135.6">1</text>
<text x="86.1" y="140.4" transform="rotate(-90 86.1 140.4)">2</text>
<text x="101.5" y="152.1">P1</text>
<text x="121.9" y="152.1">S1</text>
<text x="121.9" y="154.7">S2</text>
<text x="101.5" y="157.2">P4</text>
<text x="121.9" y="157.2">S3</text>
<text x="121.9" y="159.8">S4</text>
<text x="100.9" y="167.4">P10</text>
<text x="101.5" y="162.3">P7</text>
<text x="121.9" y="162.3">S5</text>
<text x="121.9" y="164.8">S6</text>
<text x="121.9" y="167.4">S7</text>
<text x="100.9" y="172.5">P13</text>
<text x="101.4" y="180.1">MP</text>
</g>
<g font-size="1.3" fill="#0f0f0f">
<text x="205.7" y="74.6">PCIE_D_RX_N</text>
<text x="205.7" y="77.1">PCIE_D_RX_P</text>
<text x="193" y="119">SATA_D_RX_N</text>
<text x="195.6" y="116.5">SATA_D_RX_P</text>
<text x="221" y="119">SATA_A_RX_N</text>
<text x="221" y="116.5">SATA_A_RX_P</text>
<text x="185.4" y="131.7">SATA_D_TX_P</text>
<text x="188" y="129.2">SATA_D_TX_N</text>
<text x="221" y="129.2">SATA_A_TX_N</text>
<text x="221" y="131.7">SATA_A_TX_P</text>
<text x="129" y="154.6">SATA_A_TX_P</text>
<text x="128.9" y="157.1">SATA_A_TX_N</text>
<text x="78.7" y="162.2">+5V_S</text>
<text x="128.6" y="162.2">SATA_A_RX_N</text>
<text x="128.7" y="164.8">SATA_A_RX_P</text>
<text x="41.9" y="172.4">+12V_S</text>
</g>
<g font-size="1" fill="#006464">
<text x="35.3" y="80.2">R14</text>
<text x="35.8" y="117.8">R12</text>
<text x="82.8" y="119.9">R13</text>
</g>
<g font-size="1" fill="#840000">
<text x="28.6" y="124.5">S</text>
<text x="74.3" y="125.7">S</text>
<text x="28.6" y="131.1">D</text>
<text x="33" y="126.4">G</text>
<text x="78.7" y="127.6">G</text>
<text x="74.3" y="132.4">D</text>
</g>
</svg>
